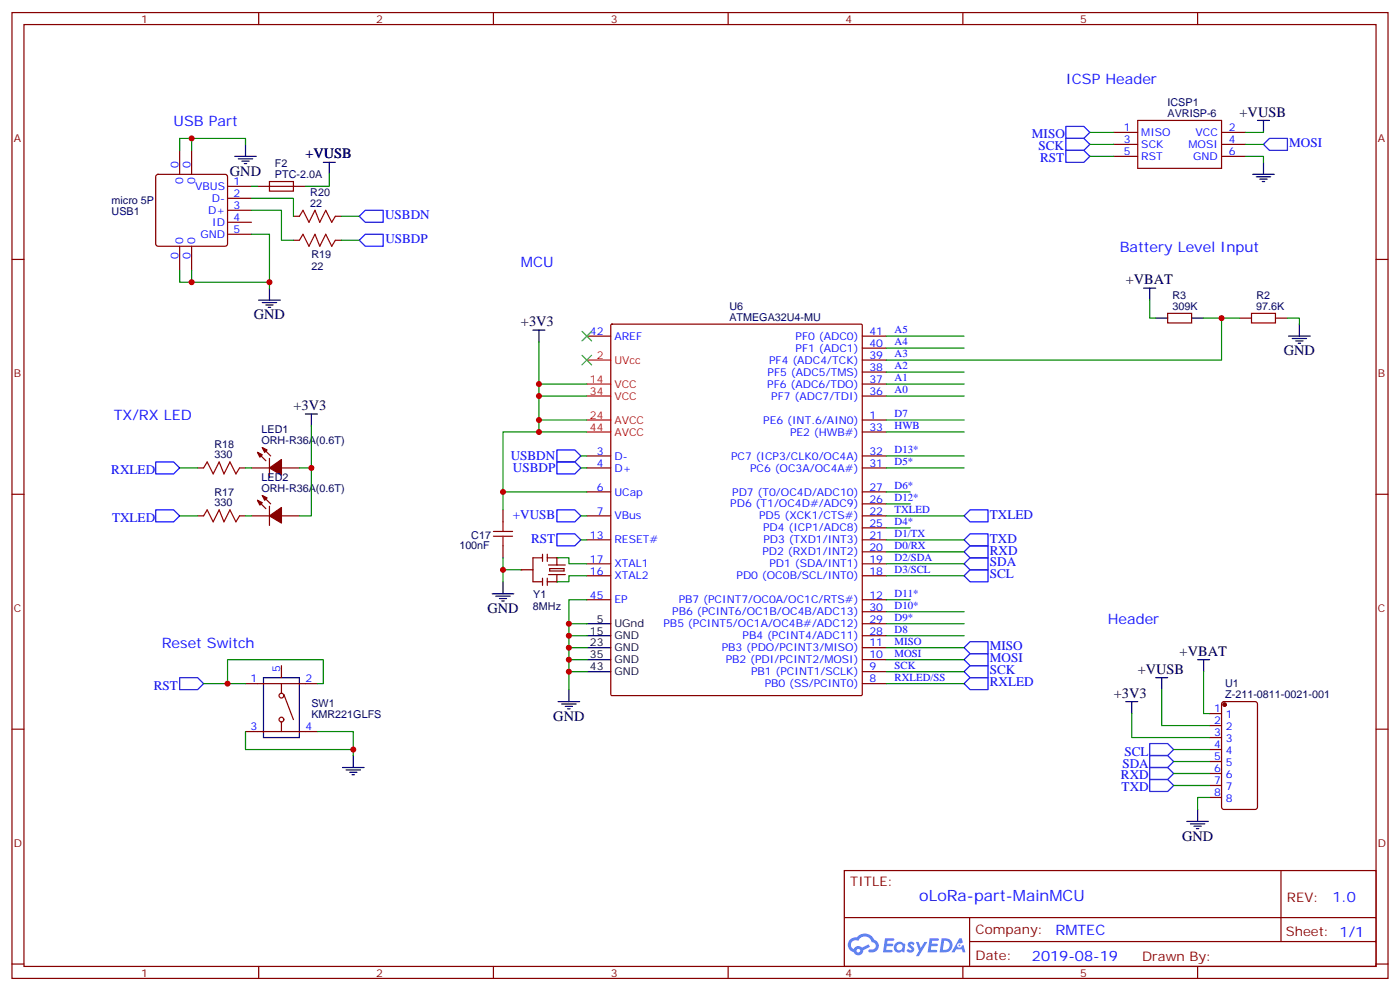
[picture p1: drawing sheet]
<svg xmlns="http://www.w3.org/2000/svg" width="412mm" height="292mm" viewBox="0 0 412 292" stroke-linecap="round" stroke-linejoin="round" font-family="sans-serif">
<g fill="none" stroke="#870000" stroke-width=".35">
<path d="M3.5 3.7h405.4v284.3h-405.4zM7.1 7.2h398.2v277.3h-398.2zM76.2 3.7v3.5M145.3 3.7v3.5M214.5 3.7v3.5M283.6 3.7v3.5M352.8 3.7v3.5M3.5 76.4h3.6M405.3 76.4h3.6M3.5 145.5h3.6M405.3 145.5h3.6M3.5 214.7h3.6"/>
<path d="M405.3 214.7h3.6M248.7 256.3h156.6v28.2h-156.6zM377.3 256.3v20.9M248.7 270.1h156.5M285.6 277.2h119.6M285.6 270.1v14.2M3.5 283.8h3.6M76.2 284.5v3.5M145.3 284.5v3.5M214.5 284.5v3.5M283.6 284.5v3.5M352.8 284.5v3.5"/>
<path d="M405.3 283.8h3.6"/>
</g>
<g fill="#5487ff">
<path d="M267.7 277.5a1.22 1.22 0 0 1 1.7 .2l-.4 .6a.47 .47 0 0 0-.3-.4 .47 .47 0 0 0-.5 .2l.1 .2a1.14 1.14 0 0 1 .8 1.8 1.14 1.14 0 0 1-1.9 0l-.2-.2 .5-.6 .7 .5a.29 .29 0 0 0 .3-.3 .29 .29 0 0 0-.2-.3 1.04 1.04 0 0 1-.6-1.7z"/>
<path d="M260.7 276.2h2.4l.3 .2-.2 .5-1.8 .1-.1 .8h1.5l.3 .4-.3 .4h-1.6l-.2 1.1h1.7l.2 .3-.2 .3-2.6 .1z"/>
<path d="M273.8 276.2h2.4l.3 .2-.1 .5-1.8 .1-.2 .8h1.6l.3 .4-.4 .4-1.6-.1-.1 1.1 1.7 .1 .2 .3-.2 .3-2.6 .1z"/>
<path d="M282.6 276.2h.7l.3 1.3-.6 .3a.69 .69 0 0 0-1 .3 .69 .69 0 0 0 .4 .9 .69 .69 0 0 0 .9-.6l.5-.2 .6 2.2h-.8l-.2-.9h-1.8l-.5 .9h-.8z"/>
<path d="M269.8 277.3h.8l.6 1.8 1.1-1.8h.9l-2.6 4.2h-.8l.9-1.5z"/>
<path d="M277.4 276.2l-.6 4.2h1.3a2.11 2.11 0 0 0 2.5-2.1 2.11 2.11 0 0 0-2.5-2.1zM278.1 277a1.39 1.39 0 0 1 1.7 1.4 1.39 1.39 0 0 1-1.8 1.2h-.3z"/>
<path d="M263.7 277.8a1.54 1.54 0 0 0-.1 2.2 1.54 1.54 0 0 0 2.2 .1l.6 .3 .3-2.3-.2-.3h-.4a1.49 1.49 0 0 0-2.4 0zM264 278.8a.94 .94 0 0 1 1.8 0 .94 .94 0 0 1-1.8 0z"/>
<path d="M250.4 276.6a2.18 2.18 0 0 0 1.1 3.7 1.44 1.44 0 0 0 1.6 .9 1.44 1.44 0 0 0 1.2-1.4l2-1.1-.5-.7-1.9 1a1.47 1.47 0 0 0-2.4 .4 1.39 1.39 0 0 1-.7-1.9 1.39 1.39 0 0 1 2-.5 2.12 2.12 0 0 1 2.2-1.3 2.12 2.12 0 0 1 1.9 1.7 1.14 1.14 0 0 1 1.1 1.4 1.14 1.14 0 0 1-1.7 .7 .43 .43 0 0 0-.5 .4 .43 .43 0 0 0 .4 .5 1.98 1.98 0 0 0 2.5-1.2 1.98 1.98 0 0 0-1.2-2.6 3.1 3.1 0 0 0-5.3-.6l-.9 .1zM252.3 279.9a.55 .55 0 0 1 1.1 0 .55 .55 0 0 1-1.1 0z"/>
<circle cx="282.6" cy="278.3" r=".26"/>
</g>
<g fill="none" stroke="#870000" stroke-width=".35">
<path d="M328.1 39h7M335.1 35.5h24.7v14.1h-24.7zM359.8 39h7.1M46.1 51.5l.5-.2h19.7l.5 .2 .2 .5v19.8l-.2 .5-.5 .2h-19.7l-.5-.2-.2-.5v-19.8zM52.9 44.3v7M56.4 44.3v7M67 54.9h7.1M67 58.4h7.1M75.8 54.9h14.2M328.1 42.5h7M328.1 46h7M359.8 42.5h7.1"/>
<path d="M359.8 46h7.1M52.9 72.5v7.1M56.4 72.5v7.1M67 61.9h7.1M67 65.4h7.1M67 69h7.1M86.4 63.7h1.8M86.4 70.7h1.8M98.8 63.7h1.7M98.8 70.7h1.7M58.2 137.8h1.8M70.6 137.8h1.7"/>
<path d="M58.2 151.9h1.8M70.6 151.9h1.7M153.5 167.7h3.5M159.8 164.2h-2.8v7.1h2.8M159.8 163.2v2.1M159.8 170.2v2.1M161.2 164.2h2.8v2.1M161.2 163.2v2.1M161.2 170.2v2.1M161.6 169.2h4.9M161.6 166.3h4.9M161.9 167.4h4.3v.7h-4.3z"/>
<path d="M164 169.2v2.1h-2.8M82.9 196v3.5M72.3 215.4h21.2M72.3 201.3h21.2M82.9 201.3v2.8M82.9 212.5v2.9M83.6 204.4l2.8 7.4"/>
<circle cx="82.9" cy="204.8" r=".71"/>
<circle cx="82.9" cy="211.8" r=".71"/>
</g>
<path d="M79.4 53.4h7v2.9h-7zM88.2 63.7l1.1-1.8 1.7 3.5 1.8-3.5 1.4 3.5 1.8-3.5 1.7 3.5 1.1-1.7M88.2 70.7l1.1-1.7 1.7 3.5 1.8-3.5 1.4 3.5 1.8-3.5 1.7 3.5 1.1-1.8M60 137.8l1-1.8 1.8 3.5 1.8-3.5 1.4 3.5 1.7-3.5 1.8 3.5 1.1-1.7M60 151.9l1-1.8 1.8 3.5 1.8-3.5 1.4 3.5 1.7-3.5 1.8 3.5 1.1-1.7" fill="none" stroke="#a10000" stroke-width=".35"/>
<path d="M77.6 199.5h10.6v17.6h-10.6z" fill="none" stroke="#000" stroke-width=".35"/>
<g fill="#870000">
<circle cx="164" cy="171.3" r=".18"/>
<circle cx="164" cy="164.2" r=".18"/>
<circle cx="153.5" cy="167.7" r=".18"/>
</g>
<path d="M368.7 92.3h7v2.8h-7zM145.3 157.9h5.7M145.3 156.5h5.7M148.2 153.6v2.9M148.2 157.9v2.8" fill="none" stroke="#a10000" stroke-width=".35"/>
<g fill="none" stroke="#870000" stroke-width=".35">
<path d="M172.9 99h7M180 95.6l.3-.2h73.3l.4 .2v108.8l-.2 .3-73.5 .1-.3-.2zM254 99h7.1M344 92.3h7v2.8h-7zM365.1 93.7h3.6M375.7 93.7h3.5M254 116.6h7.1M254 113.1h7.1M254 109.5h7.1M254 106h7.1M254 102.5h7.1M74.1 137.8h5.3"/>
<path d="M75.8 133.2l2.5 2.4M77.3 131.8l2.4 2.4M79.4 134.9v5.7M82.9 137.8h5.3M172.9 137.8h7M172.9 134.2h7M254 137.8h7.1M254 134.2h7.1M254 123.6h7.1M254 127.2h7.1M74.1 151.9h5.3M75.8 147.3l2.5 2.5"/>
<path d="M77.3 145.9l2.4 2.4M79.4 149v5.7M82.9 151.9h5.3M148.2 150.1v3.5M172.9 151.9h7M172.9 144.8h7M172.9 158.9h7M254 151.9h7.1M254 144.8h7.1M254 158.9h7.1M254 148.3h7.1M254 155.4h7.1"/>
<path d="M148.2 160.7v3.5M172.9 169.5h7M172.9 166h7M172.9 176.6h7M254 169.5h7.1M254 166h7.1M254 162.5h7.1M254 176.6h7.1M254 180.1h7.1M254 183.6h7.1M254 187.1h7.1M254 190.7h7.1"/>
<path d="M254 194.2h7.1M254 197.7h7.1M254 201.3h7.1M356.3 210.1h3.5M356.3 213.6h3.5M356.3 217.1h3.5M360.1 206.8l.4-.2h9.2l.7 .4v30.6l-.4 .6-9.5 .1-.6-.5-.1-30.5zM356.3 220.7h3.5M356.3 224.2h3.5M356.3 227.7h3.5M356.3 231.2h3.5M356.3 234.8h3.5"/>
</g>
<path d="M172.9 116.6h7M172.9 113.1h7M172.9 106h7M172.9 127.2h7M172.9 123.6h7" fill="none" stroke="#f00" stroke-width=".35"/>
<g fill="none" stroke="#000" stroke-width=".35">
<path d="M370.4 35.5h3.5M372.2 35.5v3.5M69.1 46h6.4M70.2 46.7h4.2M71.3 47.4h2.1M72 48.2h.7M72.3 42.5v3.5M95.2 47.8h3.6M97 47.8v3.5M369 51.3h6.4M370.1 52h4.2M371.1 52.7h2.1"/>
<path d="M371.8 53.4h.7M372.2 47.8v3.5M76.2 88.4h6.3M77.3 89.1h4.2M78.3 89.8h2.1M79 90.5h.7M79.4 84.8v3.6M157 97.2h3.5M158.7 97.2v3.5M336.9 84.8h3.5M338.7 84.8v3.6M340.4 93.7h3.6"/>
<path d="M351 93.7h3.5M379.6 99h6.3M380.6 99.7h4.3M382.8 95.4v3.6M381.7 100.4h2.1M382.4 101.1h.7M90 121.9h3.5M91.7 121.9v3.5M145 174.8h6.3M146 175.5h4.3M147.1 176.2h2.1M147.8 176.9h.7"/>
<path d="M148.2 171.3v3.5M172.9 183.6h7M172.9 197.7h7M172.9 194.2h7M172.9 187.1h7M172.9 190.7h7M340.4 199.5h3.6M342.2 199.5v3.5M352.8 194.2h3.5M354.5 194.2v3.5M164.4 206.6h6.3M165.5 207.3h4.2"/>
<path d="M166.5 208h2.1M167.2 208.7h.7M167.6 203v3.6M331.6 206.6h3.5M333.4 206.6v3.5M100.9 226h6.3M102 226.7h4.2M103 227.4h2.1M103.7 228.1h.7M104.1 222.4v3.6M352.8 238.3v3.5M349.6 241.8h6.4"/>
<path d="M350.7 242.5h4.2M351.7 243.2h2.1M352.4 243.9h.7"/>
</g>
<g fill="#870000" stroke="#870000" stroke-width=".35">
<path d="M75.8 133.2l1.5 .7-.7 .7z"/>
<path d="M77.3 131.8l1.4 .7-.7 .7z"/>
<path d="M79.4 137.8l3.5-2.5v4.6z"/>
<path d="M75.8 147.3l1.5 .7-.7 .7z"/>
<path d="M77.3 145.9l1.4 .7-.7 .7z"/>
<path d="M79.4 151.9l3.5-2.5v4.6z"/>
<circle cx="360.7" cy="207.4" r=".53"/>
</g>
<g fill="none" stroke="#00f" stroke-width=".35">
<path d="M314 37.2h5.3l1.7 1.8-1.7 1.7h-5.3zM314 44.3h5.3l1.7 1.7-1.7 1.8h-5.3zM314 40.7h5.3l1.7 1.8-1.7 1.8h-5.3zM372.2 42.5l1.7-1.8h5.3v3.6h-5.3zM105.8 70.7l1.8-1.7h5.3v3.5h-5.3zM105.8 63.7l1.8-1.8h5.3v3.5h-5.3zM45.9 136h5.3l1.7 1.8-1.7 1.7h-5.3zM164 132.5h5.3l1.8 1.7-1.8 1.8h-5.3zM164 136h5.3l1.8 1.8-1.8 1.7h-5.3zM45.9 150.1h5.3l1.7 1.8-1.7 1.7h-5.3zM164 157.2h5.3l1.8 1.7-1.8 1.8h-5.3zM164 150.1h5.3l1.8 1.8-1.8 1.7h-5.3z"/>
<path d="M284 151.9l1.8-1.8h5.2v3.5h-5.2zM284 158.9l1.8-1.7h5.2v3.5h-5.2zM284 162.5l1.8-1.8h5.2v3.5h-5.2zM284 169.5l1.8-1.8h5.2v3.6h-5.2zM284 166l1.8-1.8h5.2v3.5h-5.2zM52.9 199.5h5.3l1.8 1.8-1.8 1.7h-5.3zM284 190.7l1.8-1.8h5.2v3.5h-5.2zM284 194.2l1.8-1.8h5.2v3.6h-5.2zM284 197.7l1.8-1.7h5.2v3.5h-5.2zM284 201.3l1.8-1.8h5.2v3.5h-5.2zM338.7 218.9h5.3l1.7 1.8-1.7 1.7h-5.3zM338.7 222.4h5.3l1.7 1.8-1.7 1.8h-5.3z"/>
<path d="M338.7 226h5.3l1.7 1.7-1.7 1.8h-5.3zM338.7 229.5h5.3l1.7 1.7-1.7 1.8h-5.3z"/>
</g>
<g fill="none" stroke="#008700" stroke-width=".35">
<path d="M321 39h7.1M366.9 39h5.3M56.4 40.7v3.6M72.3 42.5v-1.8h-19.4v3.6M74.1 58.4h12.3v5.3M74.1 54.9h1.7M97 51.3v3.6h-7M321 42.5h7.1M321 46h7.1M366.9 46h5.3v1.8M366.9 42.5h5.3M52.9 79.6v3.5h26.5"/>
<path d="M56.4 79.6v3.5M74.1 69h5.3v15.8M74.1 61.9h8.8v8.8h3.5M100.5 63.7h5.3M100.5 70.7h5.3M261.1 99h22.9M338.7 88.4v5.3h1.7M354.5 93.7h10.6M359.8 93.7v12.3h-98.7M379.2 93.7h3.6v1.7M158.7 100.7v26.5h14.2M158.7 113.1h14.2"/>
<path d="M158.7 116.6h14.2M261.1 116.6h22.9M261.1 113.1h22.9M261.1 109.5h22.9M261.1 102.5h22.9M52.9 137.8h5.3M72.3 137.8h1.8M88.2 137.8h3.5M91.7 125.4v26.5h-3.5M158.7 127.2h-10.5v17.6M158.7 123.6h14.2M171.1 137.8h1.8"/>
<path d="M171.1 134.2h1.8M261.1 134.2h22.9M261.1 137.8h22.9M261.1 123.6h22.9M261.1 127.2h22.9M52.9 151.9h5.3M72.3 151.9h1.8M148.2 144.8h24.7M148.2 144.8v5.3M171.1 151.9h1.8M171.1 158.9h1.8M261.1 158.9h22.9"/>
<path d="M261.1 151.9h22.9M261.1 144.8h7M261.1 155.4h7M261.1 148.3h7M148.2 164.2v3.5M153.5 167.7h-5.3v3.6M164 164.2h3.6v1.8h5.3M172.9 169.5h-5.3v1.8h-3.6M172.9 176.6h-5.3v26.4M261.1 169.5h22.9M261.1 166h22.9M261.1 162.5h22.9"/>
<path d="M261.1 176.6h7M167.6 183.6h5.3M167.6 187.1h5.3M167.6 190.7h5.3M167.6 194.2h5.3M167.6 197.7h5.3M261.1 180.1h22.9M261.1 183.6h22.9M261.1 187.1h22.9M261.1 190.7h22.9M261.1 194.2h22.9M261.1 197.7h22.9"/>
<path d="M354.5 197.7v12.4h1.8M60 201.3h12.3M67 201.3v-7.1h28.2v7.1h-1.7M72.3 215.4v5.3h31.8M93.5 215.4h10.6v7M261.1 201.3h22.9M333.4 210.1v7h22.9M342.2 203v10.6h14.1M345.7 220.7h10.6M345.7 224.2h10.6M345.7 227.7h10.6M345.7 231.2h10.6"/>
<path d="M356.3 234.8h-3.5v3.5"/>
</g>
<g fill="#c00">
<circle cx="167.6" cy="194.2" r=".88"/>
<circle cx="167.6" cy="187.1" r=".88"/>
<circle cx="148.2" cy="167.7" r=".88"/>
<circle cx="56.4" cy="83.1" r=".88"/>
<circle cx="67" cy="201.3" r=".88"/>
<circle cx="104.1" cy="220.7" r=".88"/>
<circle cx="56.4" cy="40.7" r=".88"/>
<circle cx="79.4" cy="83.1" r=".88"/>
<circle cx="158.8" cy="127.2" r=".88"/>
<circle cx="158.8" cy="113.1" r=".88"/>
<circle cx="158.8" cy="123.6" r=".88"/>
<circle cx="158.8" cy="116.6" r=".88"/>
<circle cx="148.2" cy="144.8" r=".88"/>
<circle cx="167.6" cy="183.6" r=".88"/>
<circle cx="167.6" cy="190.7" r=".88"/>
<circle cx="167.6" cy="197.7" r=".88"/>
<circle cx="91.7" cy="137.8" r=".88"/>
<circle cx="359.8" cy="93.7" r=".88"/>
</g>
<path d="M171.4 97.5l2.9 2.9M174.3 97.5l-2.9 2.9M171.4 104.6l2.9 2.8M174.3 104.6l-2.9 2.8" fill="none" stroke="#3c3" stroke-width=".35"/>
<text font-size="4.6" fill="#00f" x="270.8" y="265.3">oLoRa-part-MainMCU</text>
<g font-size="4.2" fill="#00f">
<text x="314" y="24.9">ICSP Header</text>
<text x="51.2" y="37.2">USB Part</text>
<text x="329.8" y="74.3">Battery Level Input</text>
<text x="153.5" y="78.5">MCU</text>
<text x="33.5" y="123.6">TX/RX LED</text>
<text x="326.3" y="183.6">Header</text>
<text x="47.6" y="190.7">Reset Switch</text>
<text x="392.5" y="265.6">1.0</text>
<text x="310.9" y="275.1">RMTEC</text>
<text x="304" y="282.9">2019-08-19</text>
</g>
<g font-size="4.2">
<text x="365.1" y="34.3">+VUSB</text>
<text x="90" y="46.6">+VUSB</text>
<text x="67.7" y="51.7">GND</text>
<text x="331.6" y="83.7">+VBAT</text>
<text x="74.8" y="94">GND</text>
<text x="153.5" y="96">+3V3</text>
<text x="378.2" y="104.6">GND</text>
<text x="86.4" y="120.7">+3V3</text>
<text x="143.6" y="180.4">GND</text>
<text x="347.5" y="193.1">+VBAT</text>
<text x="335.1" y="198.3">+VUSB</text>
<text x="328.1" y="205.4">+3V3</text>
<text x="163" y="212.2">GND</text>
<text x="348.2" y="247.5">GND</text>
</g>
<g font-size="3.9" fill="#00f">
<text x="304" y="40.7">MISO</text>
<text x="305.9" y="44.2">SCK</text>
<text x="306.4" y="47.8">RST</text>
<text x="379.8" y="43.3">MOSI</text>
<text x="113.5" y="64.4">USBDN</text>
<text x="113.5" y="71.5">USBDP</text>
<text x="150.4" y="135.3">USBDN</text>
<text x="32.8" y="139.5">RXLED</text>
<text x="151.1" y="138.8">USBDP</text>
<text x="33" y="153.6">TXLED</text>
<text x="151.1" y="152.9">+VUSB</text>
<text x="291.6" y="152.7">TXLED</text>
<text x="156.4" y="160">RST</text>
<text x="291.6" y="159.7">TXD</text>
<text x="291.6" y="163.2">RXD</text>
<text x="291.6" y="166.8">SDA</text>
<text x="291.6" y="170.3">SCL</text>
<text x="291.6" y="191.5">MISO</text>
<text x="291.6" y="195">MOSI</text>
<text x="45.3" y="203">RST</text>
<text x="291.6" y="198.5">SCK</text>
<text x="291.6" y="202">RXLED</text>
<text x="330.6" y="226">SDA</text>
<text x="331.2" y="222.4">SCL</text>
<text x="330.2" y="229.5">RXD</text>
<text x="330.4" y="233">TXD</text>
</g>
<g font-size="3.9" fill="#800">
<text x="250.5" y="260.9">TITLE:</text>
<text x="379.1" y="265.6">REV:</text>
<text x="287.4" y="275.1">Company:</text>
<text x="378.7" y="275.7">Sheet: 1/1</text>
<text x="287.4" y="282.8">Date:</text>
<text x="336.4" y="282.8">Drawn By: 김석현</text>
</g>
<g font-size="3.2" fill="#800">
<text x="41.6" y="6.7">1</text>
<text x="110.8" y="6.7">2</text>
<text x="179.9" y="6.7">3</text>
<text x="249.1" y="6.7">4</text>
<text x="318.2" y="6.7">5</text>
<text x="4.1" y="41.8">A</text>
<text x="405.9" y="41.8">A</text>
<text x="4.1" y="110.9">B</text>
<text x="405.9" y="110.9">B</text>
<text x="4.1" y="180.1">C</text>
<text x="405.9" y="180.1">C</text>
<text x="4.1" y="249.2">D</text>
<text x="405.9" y="249.2">D</text>
<text x="41.6" y="287.5">1</text>
<text x="110.8" y="287.5">2</text>
<text x="179.9" y="287.5">3</text>
<text x="249.1" y="287.5">4</text>
<text x="318.2" y="287.5">5</text>
</g>
<g font-size="3.2" fill="#000080">
<text x="343.9" y="34.4">AVRISP-6</text>
<text x="343.9" y="31.2">ICSP1</text>
<text x="81" y="52.4">PTC-2.0A</text>
<text x="81" y="49.3">F2</text>
<text x="91.4" y="57.6">R20</text>
<text x="32.9" y="60.1">micro 5P</text>
<text x="32.9" y="63.2">USB1</text>
<text x="91.4" y="60.9">22</text>
<text x="91.7" y="75.8">R19</text>
<text x="91.7" y="79.3">22</text>
<text x="345.4" y="88">R3</text>
<text x="370.1" y="88">R2</text>
<text x="214.9" y="94.4">ATMEGA32U4-MU</text>
<text x="214.9" y="91.1">U6</text>
<text x="345.4" y="91.2">309K</text>
<text x="370.1" y="91.2">97.6K</text>
<text x="63.2" y="131.8">R18</text>
<text x="77" y="130.7">ORH-R36A(0.6T)</text>
<text x="77" y="127.5">LED1</text>
<text x="63.2" y="134.9">330</text>
<text x="77" y="141.6">LED2</text>
<text x="63.2" y="149">330</text>
<text x="63.2" y="145.9">R17</text>
<text x="77" y="144.8">ORH-R36A(0.6T)</text>
<text x="135.3" y="161.5">100nF</text>
<text x="138.8" y="158.6">C17</text>
<text x="157" y="179.6">8MHz</text>
<text x="157.1" y="176">Y1</text>
<text x="360.9" y="202.4">U1</text>
<text x="91.7" y="208.1">SW1</text>
<text x="360.9" y="205.5">Z-211-0811-0021-001</text>
<text x="91.7" y="211.3">KMR221GLFS</text>
</g>
<g font-size="3.2" fill="#00f">
<text x="331" y="38.6">1</text>
<text x="336.2" y="40">MISO</text>
<text x="352.2" y="40">VCC</text>
<text x="361.9" y="38.6">2</text>
<text x="331" y="42.2">3</text>
<text x="331" y="45.7">5</text>
<text x="336.2" y="43.6">SCK</text>
<text x="336.2" y="47.1">RST</text>
<text x="350.1" y="43.6">MOSI</text>
<text x="351.5" y="47.1">GND</text>
<text x="361.9" y="45.7">6</text>
<text x="361.9" y="42.2">4</text>
<text x="52.6" y="49.6" transform="rotate(-90 52.6 49.6)">0</text>
<text x="56.1" y="49.6" transform="rotate(-90 56.1 49.6)">0</text>
<text x="54" y="54.1" transform="rotate(-90 54 54.1)">0</text>
<text x="57.5" y="55.9">VBUS</text>
<text x="57.5" y="54.1" transform="rotate(-90 57.5 54.1)">0</text>
<text x="62.4" y="59.4">D-</text>
<text x="68.8" y="54.5">1</text>
<text x="68.8" y="58">2</text>
<text x="61.3" y="63">D+</text>
<text x="68.8" y="61.6">3</text>
<text x="68.8" y="65.1">4</text>
<text x="54" y="71.8" transform="rotate(-90 54 71.8)">0</text>
<text x="57.5" y="71.8" transform="rotate(-90 57.5 71.8)">0</text>
<text x="59" y="70">GND</text>
<text x="62.5" y="66.5">ID</text>
<text x="68.8" y="68.6">5</text>
<text x="52.6" y="76.3" transform="rotate(-90 52.6 76.3)">0</text>
<text x="56.1" y="76.3" transform="rotate(-90 56.1 76.3)">0</text>
<text x="173.8" y="98.6">42</text>
<text x="181" y="100">AREF</text>
<text x="234.3" y="100">PF0 (ADC0)</text>
<text x="256.1" y="98.6">41</text>
<text x="263.5" y="101.6">A4</text>
<text x="263.5" y="98.1">A5</text>
<text x="226.5" y="107.1">PF4 (ADC4/TCK)</text>
<text x="234.3" y="103.5">PF1 (ADC1)</text>
<text x="256.1" y="105.7">39</text>
<text x="256.1" y="102.1">40</text>
<text x="263.5" y="105.1">A3</text>
<text x="226.1" y="110.6">PF5 (ADC5/TMS)</text>
<text x="256.1" y="112.7">37</text>
<text x="256.1" y="109.2">38</text>
<text x="263.5" y="112.2">A1</text>
<text x="263.5" y="108.7">A2</text>
<text x="226" y="114.1">PF6 (ADC6/TDO)</text>
<text x="227.2" y="117.7">PF7 (ADC7/TDI)</text>
<text x="256.1" y="116.2">36</text>
<text x="263.5" y="115.7">A0</text>
<text x="224.8" y="124.7">PE6 (INT.6/AIN0)</text>
<text x="256.1" y="123.3">1</text>
<text x="263.5" y="122.8">D7</text>
<text x="232.7" y="128.2">PE2 (HWB#)</text>
<text x="256.1" y="126.8">33</text>
<text x="263.5" y="126.3">HWB</text>
<text x="175.8" y="137.4">4</text>
<text x="175.8" y="133.9">3</text>
<text x="181" y="135.3">D-</text>
<text x="215.3" y="135.3">PC7 (ICP3/CLK0/OC4A)</text>
<text x="256.1" y="133.9">32</text>
<text x="256.1" y="137.4">31</text>
<text x="263.5" y="133.3">D13*</text>
<text x="263.5" y="136.9">D5*</text>
<text x="181" y="138.8">D+</text>
<text x="221" y="138.8">PC6 (OC3A/OC4A#)</text>
<text x="263.5" y="143.9">D6*</text>
<text x="175.8" y="144.5">6</text>
<text x="181" y="145.9">UCap</text>
<text x="215.1" y="149.4">PD6 (T1/OC4D#/ADC9)</text>
<text x="215.7" y="145.9">PD7 (T0/OC4D/ADC10)</text>
<text x="256.1" y="144.5">27</text>
<text x="256.1" y="148">26</text>
<text x="263.5" y="147.5">D12*</text>
<text x="175.8" y="151.5">7</text>
<text x="181" y="152.9">VBus</text>
<text x="223.6" y="152.9">PD5 (XCK1/CTS#)</text>
<text x="256.1" y="151.5">22</text>
<text x="256.1" y="155">25</text>
<text x="263.5" y="154.5">D4*</text>
<text x="263.5" y="151">TXLED</text>
<text x="173.8" y="158.6">13</text>
<text x="181" y="160">RESET#</text>
<text x="224.8" y="156.5">PD4 (ICP1/ADC8)</text>
<text x="224.9" y="160">PD3 (TXD1/INT3)</text>
<text x="256.1" y="158.6">21</text>
<text x="263.5" y="161.6">D0/RX</text>
<text x="263.5" y="158">D1/TX</text>
<text x="173.8" y="165.6">17</text>
<text x="181" y="167">XTAL1</text>
<text x="224.6" y="163.5">PD2 (RXD1/INT2)</text>
<text x="226.7" y="167">PD1 (SDA/INT1)</text>
<text x="256.1" y="162.1">20</text>
<text x="256.1" y="165.6">19</text>
<text x="263.5" y="165.1">D2/SDA</text>
<text x="173.8" y="169.2">16</text>
<text x="181" y="170.6">XTAL2</text>
<text x="217" y="170.6">PD0 (OC0B/SCL/INT0)</text>
<text x="256.1" y="169.2">18</text>
<text x="263.5" y="168.6">D3/SCL</text>
<text x="173.8" y="176.2">45</text>
<text x="181" y="177.6">EP</text>
<text x="199.9" y="177.6">PB7 (PCINT7/OC0A/OC1C/RTS#)</text>
<text x="256.1" y="179.7">30</text>
<text x="256.1" y="176.2">12</text>
<text x="263.5" y="175.7">D11*</text>
<text x="263.5" y="179.2">D10*</text>
<text x="195.4" y="184.7">PB5 (PCINT5/OC1A/OC4B#/ADC12)</text>
<text x="198" y="181.2">PB6 (PCINT6/OC1B/OC4B/ADC13)</text>
<text x="256.1" y="183.3">29</text>
<text x="263.5" y="182.7">D9*</text>
<text x="212.6" y="191.7">PB3 (PDO/PCINT3/MISO)</text>
<text x="218.7" y="188.2">PB4 (PCINT4/ADC11)</text>
<text x="256.1" y="186.8">28</text>
<text x="256.1" y="190.3">11</text>
<text x="263.5" y="186.3">D8</text>
<text x="263.5" y="189.8">MISO</text>
<text x="82.5" y="197.7" transform="rotate(-90 82.5 197.7)">5</text>
<text x="213.8" y="195.3">PB2 (PDI/PCINT2/MOSI)</text>
<text x="256.1" y="193.9">10</text>
<text x="256.1" y="197.4">9</text>
<text x="263.5" y="193.3">MOSI</text>
<text x="263.5" y="196.8">SCK</text>
<text x="73.8" y="200.9">1</text>
<text x="90" y="200.9">2</text>
<text x="221.2" y="198.8">PB1 (PCINT1/SCLK)</text>
<text x="225.2" y="202.3">PB0 (SS/PCINT0)</text>
<text x="256.1" y="200.9">8</text>
<text x="263.5" y="200.4">RXLED/SS</text>
<text x="357.6" y="209.7">1</text>
<text x="73.8" y="215">3</text>
<text x="90" y="215">4</text>
<text x="357.6" y="213.3">2</text>
<text x="361.1" y="211.5">1</text>
<text x="361.1" y="215">2</text>
<text x="357.6" y="216.8">3</text>
<text x="357.6" y="220.3">4</text>
<text x="361.1" y="218.5">3</text>
<text x="357.6" y="223.8">5</text>
<text x="357.6" y="227.4">6</text>
<text x="361.1" y="222.1">4</text>
<text x="361.1" y="225.6">5</text>
<text x="357.6" y="230.9">7</text>
<text x="361.1" y="229.1">6</text>
<text x="361.1" y="232.7">7</text>
<text x="357.6" y="234.4">8</text>
<text x="361.1" y="236.2">8</text>
</g>
<g font-size="3.2" fill="#f00">
<text x="175.8" y="105.7">2</text>
<text x="181" y="107.1">UVcc</text>
<text x="173.8" y="112.7">14</text>
<text x="173.8" y="116.2">34</text>
<text x="181" y="117.7">VCC</text>
<text x="181" y="114.1">VCC</text>
<text x="173.8" y="123.3">24</text>
<text x="181" y="124.7">AVCC</text>
<text x="173.8" y="126.8">44</text>
<text x="181" y="128.2">AVCC</text>
</g>
<g font-size="3.2">
<text x="175.8" y="183.3">5</text>
<text x="181" y="184.7">UGnd</text>
<text x="173.8" y="186.8">15</text>
<text x="173.8" y="190.3">23</text>
<text x="181" y="188.2">GND</text>
<text x="181" y="191.7">GND</text>
<text x="173.8" y="197.4">43</text>
<text x="173.8" y="193.9">35</text>
<text x="181" y="195.3">GND</text>
<text x="181" y="198.8">GND</text>
</g>
</svg>
